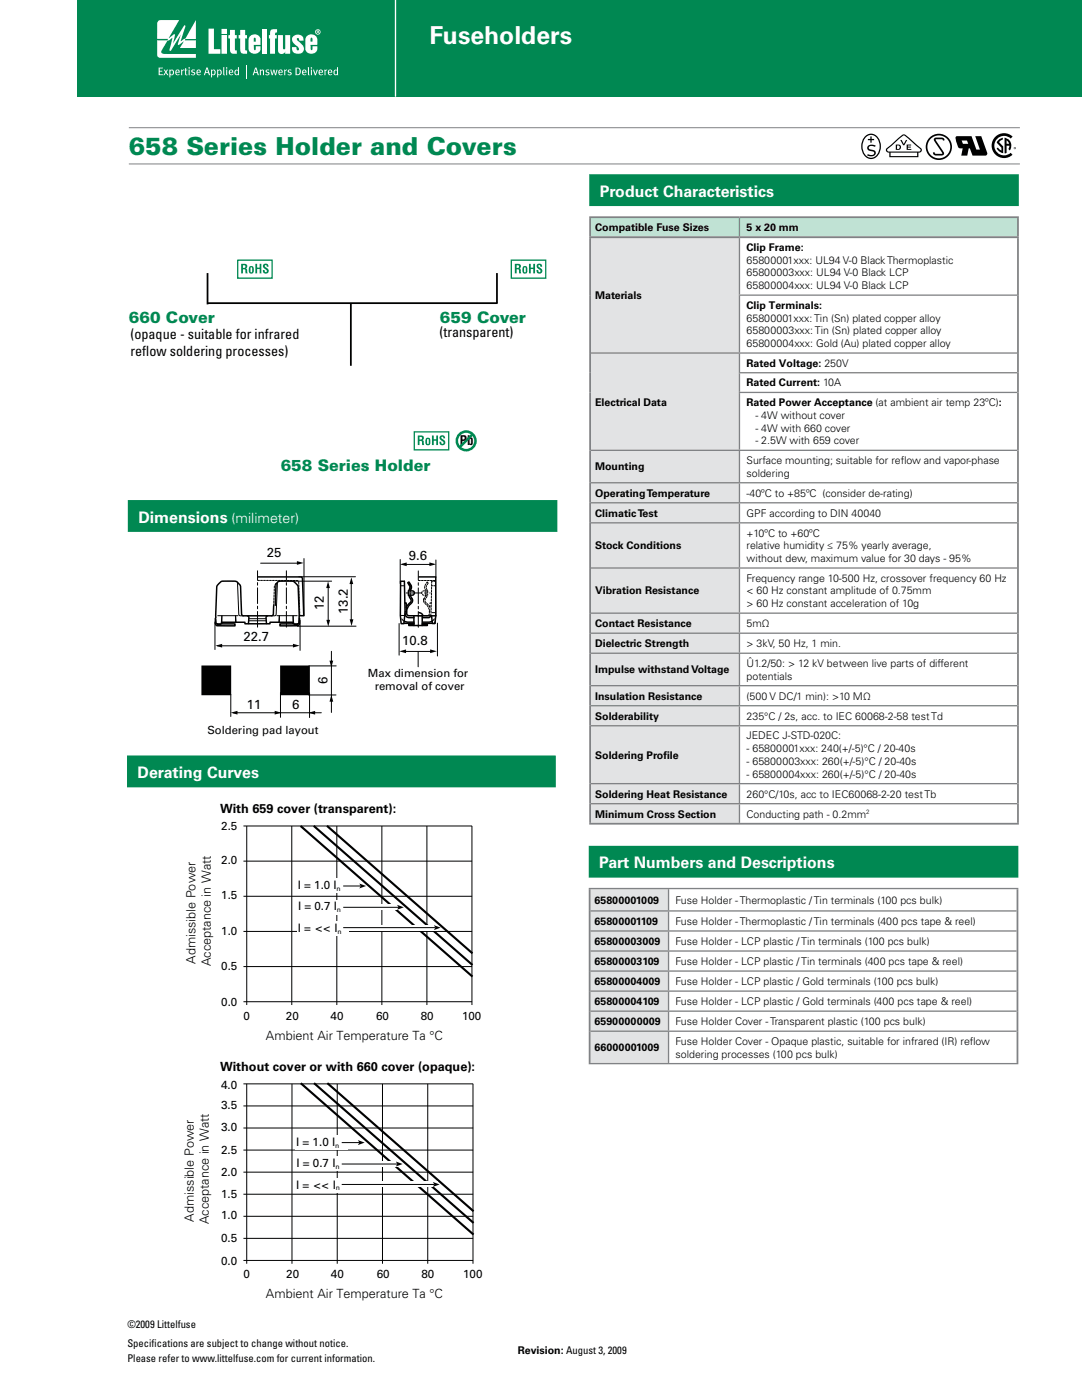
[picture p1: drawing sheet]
<svg xmlns="http://www.w3.org/2000/svg" width="216mm" height="279mm" viewBox="0 0 216 279" stroke-linecap="round" stroke-linejoin="round" font-family="sans-serif">
<path d="M15.4 0h200.5v19.2h-200.5z" fill="#008852"/>
<path d="M78.9 -.1v19.4" fill="none" stroke="#fff" stroke-width=".26"/>
<g fill="#fff">
<path d="M31.6 4.1l.4-.1h3.7l-2 3.6 1-.8 .2 .1-.4 1.8 2.3-3.7 .2 .3-1 3 1-.6 2.1-3.7v3.8h-2.1l-.1 .2h2.2v1.6h-3.2l.8-1.3-1 .7-.2-.2 .6-1.9-2 3.2-.2 .1a1.26 1.26 0 0 1 .2-1.3l.3-1.4-.7 .6h-.3l-1.2 2.1v.3a1.43 1.43 0 0 0 1.5 .3h5.4v.7h-7.2a.58 .58 0 0 1-.5-.5v-3h2l.1-.2h-2.1v-3z"/>
<path d="M41.6 5.7h1.1v4.1h1.3v.9h-2.4z"/>
<path d="M45.9 6h1v1h.3v.7h-.3v2.1v.2l.4 .1v.6a.97 .97 0 0 1-1.4-.5v-2.5h-.3v-.7h.3z"/>
<path d="M47.9 6h1v1h.4v.7h-.4v2.1v.2l.4 .1v.6a.97 .97 0 0 1-1.3-.5l-.1-2.5h-.3v-.7h.3z"/>
<path d="M52.3 5.8h1v4.9h-1z"/>
<path d="M54.1 6l1.2-.2v.7a.36 .36 0 0 0-.4 .1 .36 .36 0 0 0 0 .4h.3v.7h-.3v3h-1v-3h-.2v-.7h.2v-.8z"/>
<path d="M55.5 7h1v2.6l.1 .2 .3-.1v-2.7h1v3.7h-1v-.4a.74 .74 0 0 1-.8 .5 .74 .74 0 0 1-.6-.7z"/>
<path d="M58.5 7.3a1.18 1.18 0 0 1 1.3-.4 1.18 1.18 0 0 1 .8 1.2h-.9v-.4l-.4-.1v.4l.4 .4a1.32 1.32 0 0 1 .7 2 1.26 1.26 0 0 1-1.4 .3 1.26 1.26 0 0 1-.7-1.2l.8-.1 .1 .6h.4a.68 .68 0 0 0-.4-.9l-.5-.4a1.02 1.02 0 0 1-.2-1.4z"/>
<path d="M31.7 13.5h.8v.2h-.6v.4h.5v.2h-.5v.5h.6v.2h-.8z"/>
<path d="M32.7 13.9h.2l.2 .4 .2-.4h.2l-.3 .5 .4 .6h-.2l-.3-.4-.3 .4h-.2l.4-.6z"/>
<path d="M36.1 13.9h.2v.2l.4-.2-.3 .4v.7h-.2z"/>
<path d="M36.9 13.6h.3l-.1 .3h.3v.1h-.3v.7l.1 .2h.2l-.1 .1-.3-.1-.1-.9h-.1z"/>
<path d="M38.2 14l.4-.1h.3l-.1 .2h-.4v.2a.4 .4 0 0 1 .5 .3 .4 .4 0 0 1-.4 .4l-.4-.1 .1-.1a.33 .33 0 0 0 .5-.1l-.5-.4z"/>
<path d="M44.5 13.4h.2l.1 1.6-.2-.1z"/>
<path d="M49.1 13h.1v2.6h-.1z"/>
<path d="M51.8 13.9h.2v.1a.34 .34 0 0 1 .4-.1 .34 .34 0 0 1 .3 .3v.8h-.2v-.8l-.2-.2-.2 .2v.8h-.2z"/>
<path d="M53 14l.4-.1h.3v.2h-.4l-.1 .2a.4 .4 0 0 1 .6 .3 .4 .4 0 0 1-.4 .4l-.5-.1 .1-.1a.33 .33 0 0 0 .6-.1l-.6-.4z"/>
<path d="M53.9 13.9h.2l.2 .9 .2-.9h.3l.2 .9 .2-.9h.2l-.3 1.1h-.2l-.3-.8-.2 .8h-.2z"/>
<path d="M56.7 13.9h.2v.2l.4-.2-.4 .4v.7h-.2z"/>
<path d="M57.5 14l.3-.1h.4l-.1 .2h-.4v.2a.4 .4 0 0 1 .5 .3 .4 .4 0 0 1-.4 .4l-.4-.1v-.1a.33 .33 0 0 0 .6-.1l-.6-.4z"/>
<path d="M61.4 13.4h.2l.1 1.6-.2-.1z"/>
<path d="M62.4 13.9h.3l.2 .9 .3-.9h.2l-.4 1.1h-.2z"/>
<path d="M64.7 13.9h.2v.2l.4-.2-.4 .4v.7h-.2z"/>
<path d="M44.2 5.8h1.1v1h-1.1zM44.2 7h1.1v3.7h-1.1z"/>
<path d="M63 6.4a.41 .41 0 0 0 .8 0 .41 .41 0 0 0-.8 0zM62.9 6.4a.55 .55 0 0 1 1.1 0 .55 .55 0 0 1-1.1 0zM63.3 6.2v.1h.2zM63.2 6.1h.4l-.1 .3 .2 .3-.3-.3-.2 .3z"/>
<path d="M62 7.6v.7h.4v-.6l-.2-.2zM61.2 7.2a1.23 1.23 0 0 1 1.2-.3 1.23 1.23 0 0 1 .9 1v1.1h-1.3v.9h.3l.1-.7h.9a1.23 1.23 0 0 1-.9 1.5 1.23 1.23 0 0 1-1.5-.9v-1.9z"/>
<path d="M50.7 7.6l-.1 .7h.4v-.6l-.2-.2zM49.9 7.2a1.23 1.23 0 0 1 1.2-.3 1.23 1.23 0 0 1 .9 1v1.1h-1.4l.1 .9h.3v-.7h1a1.23 1.23 0 0 1-.9 1.5 1.23 1.23 0 0 1-1.5-.9v-1.9z"/>
<path d="M34 14.2l.1 .6a.38 .38 0 0 0 .4-.3 .38 .38 0 0 0-.4-.4zM33.8 13.9h.2v.1l.1-.1a.52 .52 0 0 1 .6 .6 .52 .52 0 0 1-.7 .4v.5l-.2 .1z"/>
<path d="M35.3 14.1l-.1 .2h.5l-.2-.3zM35.1 14a.46 .46 0 0 1 .6-.1 .46 .46 0 0 1 .2 .6h-.7l.1 .3h.5v.1a.52 .52 0 0 1-.8-.1z"/>
<path d="M37.6 13.9h.2v1.1h-.2zM37.6 13.6a.15 .15 0 0 1 .3 0 .15 .15 0 0 1-.3 0z"/>
<path d="M39.5 14.1l-.1 .2h.5l-.2-.3zM39.3 14a.46 .46 0 0 1 .6-.1 .46 .46 0 0 1 .2 .6h-.7l.2 .3h.4l.1 .1a.52 .52 0 0 1-.9-.1z"/>
<path d="M41.3 13.7l-.2 .7h.4zM41.2 13.5h.2l.5 1.5h-.2l-.1-.4h-.6l-.1 .4h-.2z"/>
<path d="M42.3 14.2l.1 .6a.38 .38 0 0 0 .4-.3 .38 .38 0 0 0-.4-.4zM42.1 13.9h.2v.1l.1-.1a.52 .52 0 0 1 .6 .6 .52 .52 0 0 1-.7 .4v.5l-.2 .1z"/>
<path d="M43.5 14.2l.1 .6a.38 .38 0 0 0 .4-.3 .38 .38 0 0 0-.3-.4zM43.3 13.9h.2v.1l.2-.1a.52 .52 0 0 1 .5 .6 .52 .52 0 0 1-.7 .4v.5l-.2 .1z"/>
<path d="M45.1 13.9h.2v1.1h-.2zM45.1 13.6a.15 .15 0 0 1 .3 0 .15 .15 0 0 1-.3 0z"/>
<path d="M46 14.1l-.1 .2h.4l-.1-.3zM45.8 14a.46 .46 0 0 1 .6-.1 .46 .46 0 0 1 .1 .6h-.6l.1 .3h.4l.1 .1a.52 .52 0 0 1-.8-.1z"/>
<path d="M47.1 14.1l-.1 .6 .2 .2 .3-.2v-.6zM47.5 13.4h.2v1.6l-.2-.1a.54 .54 0 0 1-.8-.3 .54 .54 0 0 1 .4-.7l.4 .1z"/>
<path d="M51 13.7l-.2 .7h.4zM50.9 13.5h.3l.5 1.5h-.3l-.1-.4h-.5l-.2 .4h-.2z"/>
<path d="M55.9 14.1l-.1 .2h.4l-.1-.3zM55.7 14a.46 .46 0 0 1 .5-.1 .46 .46 0 0 1 .2 .6h-.6l.1 .3h.4l.1 .1a.52 .52 0 0 1-.8-.1z"/>
<path d="M59.2 13.7v1.1a.59 .59 0 0 0 .6-.6 .59 .59 0 0 0-.6-.5zM59 13.5a.8 .8 0 0 1 1 .7 .8 .8 0 0 1-1 .8z"/>
<path d="M60.6 14.1l-.1 .2h.5l-.2-.3zM60.4 14a.46 .46 0 0 1 .6-.1 .46 .46 0 0 1 .2 .6h-.7l.1 .3h.5v.1a.52 .52 0 0 1-.8-.1z"/>
<path d="M62 13.9h.2v1.1h-.2zM62 13.6a.15 .15 0 0 1 .3 0 .15 .15 0 0 1-.3 0z"/>
<path d="M63.9 14.1l-.1 .2h.4l-.1-.3zM63.7 14a.46 .46 0 0 1 .6-.1 .46 .46 0 0 1 .2 .6h-.7l.1 .3h.5v.1a.52 .52 0 0 1-.8-.1z"/>
<path d="M65.7 14.1l-.1 .2h.5l-.1-.3zM65.5 14a.46 .46 0 0 1 .6-.1 .46 .46 0 0 1 .2 .6h-.7l.2 .3h.4l.1 .1a.52 .52 0 0 1-.8-.1z"/>
<path d="M66.9 14.1l-.1 .6 .2 .2 .2-.2v-.6zM67.2 13.4h.2l.1 1.6-.2-.1a.54 .54 0 0 1-.8-.3 .54 .54 0 0 1 .4-.7l.3 .1z"/>
</g>
<path d="M190.5 29.6v.9l.1-.3-.1-.1v.2v-.5l.1 .1zM191.9 28l.2 .7h1.1l-.2-.7zM190.8 27.2l-.2 .4 .6 1.7 .2 .3h.7l-.3 1.5h1.2l.3-1.5h.2l.6 1.5h2.5l.4-.3-1.2-3.6h-1.2l.9 2.7h-.7l-.9-2.7z" fill-rule="evenodd" fill="#000"/>
<g fill="none" stroke="#000" stroke-width=".34">
<path d="M188.3 28l-.1-.3-.3-.1a1.45 1.45 0 0 0-1.4 .2l1.7 2.9a2.08 2.08 0 0 1-1.8-.1l-.1-.2"/>
<circle cx="187.3" cy="29.3" r="2.45"/>
</g>
<path d="M117.8 43.4h29.8v4h-29.8zM147.6 43.4h55.5v4h-55.5z" fill="#c0e2d4"/>
<path d="M117.8 47.3h29.8v23.2h-29.8zM117.8 70.5h29.8v19.4h-29.8zM117.8 89.9h29.8v6.4h-29.8zM117.8 96.3h29.8v4h-29.8zM117.8 100.3h29.8v4h-29.8zM117.8 104.3h29.8v9.1h-29.8zM117.8 113.4h29.8v9h-29.8zM117.8 122.4h29.8v4h-29.8zM117.8 126.4h29.8v4h-29.8zM117.8 130.4h29.8v6.4h-29.8zM117.8 136.8h29.8v4h-29.8zM117.8 140.8h29.8v4h-29.8zM117.8 144.8h29.8v11.6h-29.8zM117.8 156.4h29.8v4h-29.8zM117.8 160.4h29.8v4h-29.8z" fill="#e2e3e4"/>
<path d="M117.6 47.3h85.7M117.6 43.4h85.7M117.8 47.5v116.7M117.8 43.5v3.7M203.1 43.5v3.7M203.1 47.5v116.7M117.6 164.4h85.7" fill="none" stroke="#808285" stroke-width=".35"/>
<g fill="none" stroke="#808285" stroke-width=".26">
<path d="M147.4 58.9h55.5M147.6 43.5v3.7M147.6 47.5v11.3M147.6 59v11.3M117.9 70.5h85M147.4 74.4h55.5M147.4 78.3h55.5M147.6 70.6v3.7M147.6 74.5v3.7M147.6 78.5v11.2M117.9 89.9h85M117.9 96.3h85"/>
<path d="M147.6 90v6.2M147.6 96.5v3.7M117.9 100.3h85M117.9 104.3h85M117.9 113.4h85M147.6 100.5v3.7M147.6 104.5v8.7M147.6 113.5v8.7M117.9 122.4h85M117.9 126.4h85M117.9 130.4h85M117.9 136.8h85"/>
<path d="M147.6 122.5v3.7M147.6 126.5v3.7M147.6 130.5v6.2M147.6 137v3.7M117.9 140.8h85M117.9 144.8h85M117.9 156.4h85M147.6 141v3.7M147.6 145v11.3M147.6 156.5v3.8M117.9 160.4h85M147.6 160.5v3.7"/>
</g>
<path d="M25.7 25.5h177.8M25.7 32.7h177.8" fill="none" stroke="#808285" stroke-width=".2"/>
<path d="M117.6 38h85.7M25.5 103h85.7" fill="none" stroke="#008852" stroke-width="6.3" stroke-linecap="butt"/>
<path d="M178.7 28.9v1h.6a.55 .55 0 0 0 .5-.4 .55 .55 0 0 0-.2-.6zM179 29l.5 .1-.1 .6h-.4zM180.9 28.9v1h.9v-.2h-.6v-.3h.6v-.1h-.6v-.3h.6v-.1zM179.6 27.9l.6 1.1h.2l.6-1.1h-.2l-.5 .8-.4-.8zM176.9 29.6a.52 .52 0 0 0-.1 .7 .52 .52 0 0 0 .7 .2v.9h5.8v-.9a.53 .53 0 0 0 .5-.2 .53 .53 0 0 0 0-.7l-2.7-2.3-.7-.5-.8 .5zM177.7 30.5h5.3v.7h-5.3zM177.1 29.8l-.1 .2 .3 .2h6.1l.3-.2-.1-.3-3.2-2.7z" fill-rule="evenodd" fill="#000"/>
<path d="M41.4 54.5v6.3M99.2 54.5v6M41.5 60.5h57.8M70 60.5v12.5" fill="none" stroke="#000" stroke-width=".35"/>
<g fill="#000">
<path d="M199.1 28l1-.5v.3l-.7 .6 .8 .8v1.4a1.89 1.89 0 0 1-1.3-1l.2-.2 .7 .7v-.6l-.9-1zM198.8 27.1a2.48 2.48 0 0 1 3.3 .2l-.4 .3a1.95 1.95 0 0 0-2.7 .1 1.95 1.95 0 0 0 0 2.7 1.95 1.95 0 0 0 2.7 .1l.3 .4a2.48 2.48 0 0 1-3.5-.2 2.48 2.48 0 0 1 .3-3.6z"/>
<path d="M200.9 28l.5 .7h-.5zM200.4 27.5l.1 3.1 .4-.1v-1.4h.5l-.2 .6 .3 .3a1.61 1.61 0 0 0-1.1-2.5z"/>
<path d="M202.4 29.5h.2v.2h-.2zM202.3 29.6a.2 .2 0 0 0 .4 0 .2 .2 0 0 0-.4 0zM202.3 29.6a.22 .22 0 0 1 .4 0 .22 .22 0 0 1-.4 0z"/>
</g>
<g fill="#008852">
<path d="M86.2 86.9h.3v.8h.5v-.8h.4v1.9h-.4v-.8h-.5v.8h-.3z"/>
<path d="M87.8 87.1a.59 .59 0 0 1 .6-.2 .59 .59 0 0 1 .4 .4v.2h-.3l-.2-.3h-.2v.3a.84 .84 0 0 1 .6 1.2 .6 .6 0 0 1-.7 .1 .6 .6 0 0 1-.3-.7h.3l.1 .4h.3l.1-.3-.8-.7z"/>
<path d="M83.7 87.2v.5h.4v-.5zM83.4 86.9l.9 .1a.48 .48 0 0 1 .3 .4 .48 .48 0 0 1-.3 .4l.2 .2 .1 .8h-.4v-.3a.37 .37 0 0 0-.1-.4 .37 .37 0 0 0-.4-.1v.8h-.3z"/>
<path d="M85.3 87.6l-.1 .8 .2 .2 .1-.1v-.8zM85.1 87.4h.6l.1 .2 .1 .9a.5 .5 0 0 1-.5 .4 .5 .5 0 0 1-.5-.4v-.7z"/>
</g>
<path d="M82.7 86.2h6.8v3.6h-6.8z" fill="none" stroke="#008852" stroke-width=".26"/>
<g fill="none" stroke="#008852" stroke-width=".51">
<path d="M94.3 86.6l-2.7 2.7"/>
<circle cx="93" cy="88" r="1.86"/>
</g>
<g fill="#008852">
<path d="M51 52.7h.3v.7h.5v-.7h.4v1.9h-.4v-.9h-.5v.9h-.3z"/>
<path d="M52.5 52.8a.59 .59 0 0 1 .6-.2 .59 .59 0 0 1 .5 .5v.1h-.4l-.2-.3h-.1v.3a.84 .84 0 0 1 .6 1.3 .6 .6 0 0 1-.8 .1 .6 .6 0 0 1-.2-.7h.3l.1 .4h.3v-.3l-.7-.7z"/>
<path d="M48.5 52.9v.6l.4-.1v-.4zM48.1 52.7h1a.48 .48 0 0 1 .2 .4 .48 .48 0 0 1-.3 .5l.3 .2 .1 .8h-.4v-.4a.37 .37 0 0 0-.1-.4 .37 .37 0 0 0-.4-.1v.9h-.4z"/>
<path d="M50 53.4v.7l.1 .2h.2v-.9zM49.9 53.1h.5l.2 .2v.9a.5 .5 0 0 1-.5 .4 .5 .5 0 0 1-.4-.4v-.6z"/>
</g>
<path d="M47.4 51.9h6.9v3.6h-6.9z" fill="none" stroke="#008852" stroke-width=".26"/>
<g fill="#008852">
<path d="M105.6 52.7h.3v.7h.5v-.7h.4v1.9h-.4v-.9h-.5v.9h-.3z"/>
<path d="M107.1 52.8a.59 .59 0 0 1 .6-.2 .59 .59 0 0 1 .5 .5v.1h-.4l-.2-.3h-.1v.3a.84 .84 0 0 1 .6 1.3 .6 .6 0 0 1-.8 .1 .6 .6 0 0 1-.2-.7h.3l.1 .4h.3v-.3l-.7-.7z"/>
<path d="M103.1 52.9v.6l.4-.1v-.4zM102.7 52.7h1a.48 .48 0 0 1 .2 .4 .48 .48 0 0 1-.3 .5l.3 .2 .1 .8h-.4v-.4a.37 .37 0 0 0-.1-.4 .37 .37 0 0 0-.4-.1v.9h-.4z"/>
<path d="M104.6 53.4v.7l.1 .2h.2v-.9zM104.5 53.1h.5l.2 .2v.9a.5 .5 0 0 1-.5 .4 .5 .5 0 0 1-.4-.4v-.6z"/>
</g>
<path d="M102 51.9h6.9v3.6h-6.9z" fill="none" stroke="#008852" stroke-width=".26"/>
<path d="M81 118.3h4.8M51.4 125.2v-11.3M57.1 125.2v-11.3M83.5 125.2v-11.3" fill="none" stroke="#010101" stroke-width=".2" stroke-dasharray="3.1 .5 .5 .5"/>
<g fill="none" stroke="#010101" stroke-width=".3">
<path d="M51.5 115.1l8.7 .1a1.3 1.3 0 0 1 .2 1.3l.2 6.4h-.8M81.5 117.9l.9 .1a.43 .43 0 0 1 .3 .4 .43 .43 0 0 1-.4 .4h-.8zM81.6 118.8l.3 .7a.59 .59 0 0 1-.3 .9l-.6 .8M81.6 117.8l.2-.6-.4-.9 .2-.2a1.43 1.43 0 0 1 .5 1.2l-.2 .5M81.9 118.8a1.43 1.43 0 0 1 .3 1.5 2.13 2.13 0 0 0-1 2.4l.4 .2h1.9M83.6 115.1h3.4v7.8h-3.5M49.4 122.9a.42 .42 0 0 1 .2 .6v.9M53.4 122.9l-.3 .3 .1 1.2M54.6 120.9l-.1 1.6-.3 .4h-5.8a1.37 1.37 0 0 1-.2-1.4l-.2-3.6a1.69 1.69 0 0 0-2.1-1.9h-.7a1.74 1.74 0 0 0-2 2.1l-.1 5.1-.1 .2v1l.1 .4 .2 .1h3.6v-.4h-2.8l.1-.3h4.7v.3h2.5M54.9 120.8l.2-4.3 .3-.3a7.7 7.7 0 0 1 3.3-.1l.8 1 .2 6.1 .1 .2v1l-.2 .4-.2 .1h-3.5v-.4h2.7l-.1-.3h-4.6v.3h-2.6M80.6 124.4h2M80.7 123.9a2.78 2.78 0 0 0 1.9 .3"/>
<path d="M80.8 120.3h.3v1.8h-.2M80.8 122.3l-.2 2.2h-.6l-.1-1.7v-6.8h.8l.1 6.3a.82 .82 0 0 0 .9 1h.9M82.6 122.9v1.9M82.6 124.6h-1v.2h1.9M83.5 122.3a.88 .88 0 0 1 .9 .5M84.2 124.6h1.1v.2h-1.9M84.2 122.9v1.9M84.3 124.4h2M86 122.9l-.3 .3-1.4 .1M86.3 123.9a2.78 2.78 0 0 1-2 .3M87 122.8l-.2 1.6h-.5l-.2-1.5"/>
</g>
<g fill="none" stroke="#010101" stroke-width=".2">
<path d="M47.4 116.4l.2 6.2 .4 .3h.6M52 112.4h7.3M55.4 116.4l-.3 6.2-.3 .3h-.7M58.4 116h7.8M59.6 115.1h11.3M60.7 111.5v11.4M65.5 116.8v7.4M70.1 116.3v7.5M79.9 111.7v4.8M79.9 116.9h.8M80.2 112.6h6.3M82.1 119.4l.2 .4"/>
<path d="M84.7 119.4l-.2 .4M86.9 116l.1 6.8-.2 1.7h-.5M87 111.8v3.4M42.9 124.1v5.5M43.1 123.5l.1 1M43.4 128.9h15.2M43.4 122.9h4.1M44.1 124.5h-.9l.9 .1M44.3 122.9l-.1 1.2M44.3 122.9v1.2M47 122.9v1.2M47 122.9l.1 1.2"/>
<path d="M53.1 123.5h-3.4M53.1 123.9h-3.5M55.2 122.9h4.1M55.7 122.9l-.1 1.2M55.8 122.9v1.2M58.5 122.9v1.2M58.5 122.9l.1 1.2M58.7 124.5h.9l-1 .1M59.3 125h11.7M59.6 123.4v1.1M59.9 123.8v6M79.6 124.4v6.4"/>
<path d="M79.9 122.8h.9M80.2 123.5l.4 .5M80.4 130h6M80.6 124.4h2M86.2 122.3h.7M86.7 123.5l-.5 .5M87.3 124.4v6.5"/>
</g>
<g fill="none" stroke="#010101" stroke-width=".2" stroke-dasharray=".4 .2 .4 .2">
<path d="M51.4 115.8l6.8 .1a1.44 1.44 0 0 1 1.3 .1l.3 6.8M81.9 118.8v-.9M83.5 115.9h3.4M84.9 118.8a1.43 1.43 0 0 0-.2 1.5 2.13 2.13 0 0 1 .9 2.4l-.4 .2h-1.8M85 118.8v-.9M85.2 117.8l-.2-.6 .5-.9-.3-.2a1.43 1.43 0 0 0-.5 1.2l.2 .5M85.3 117.9v.9M85.3 117.9l-.9 .1a.43 .43 0 0 0-.2 .4 .43 .43 0 0 0 .3 .4h.8M86.9 116.9h-.8M86.9 116h-.8M54.6 120.9l.1-3.9 .4-.5M85.8 121.2l-.6-.8a.71 .71 0 0 1-.1-1.2l.1-.4"/>
<path d="M85.9 122.9l.1-.6 .1-6.3"/>
</g>
<path d="M86.1 120.3h-.3v1.8h.2" fill="none" stroke="#010101" stroke-width=".2" stroke-dasharray=".4 .4 .4 .5"/>
<g fill="#010101">
<path d="M65.5 116l.3 1.4h-.7z"/>
<path d="M65.1 123.7h.8l-.4 1.3z"/>
<path d="M43 128.9l1.3-.4v.7z"/>
<path d="M70.1 115.2l.4 1.4h-.8z"/>
<path d="M69.8 123.6h.7l-.4 1.3z"/>
<path d="M58.5 128.5l1.3 .4-1.3 .3z"/>
<path d="M79.7 130l1.3-.4v.8z"/>
<path d="M85.8 129.6l1.4 .4-1.4 .3z"/>
<path d="M59.2 112l1.4 .4-1.4 .3z"/>
<path d="M85.7 112.2l1.3 .4-1.3 .4z"/>
<path d="M79.8 112.6l1.4-.3v.7z"/>
<path d="M56.1 133h5.5v5.6h-5.5z"/>
</g>
<path d="M56.1 133h5.5v5.6h-5.5z" fill="none" stroke="#010101" stroke-width=".37"/>
<path d="M40.4 133h5.5v5.6h-5.5z" fill="#010101"/>
<path d="M40.4 133h5.5v5.6h-5.5z" fill="none" stroke="#010101" stroke-width=".37"/>
<path d="M46.1 138.6v4.4M56 138.2v5M61.6 138.7h5.4M61.6 132.9h5.5M61.8 138.2v5M66.1 130v12.2M46.6 142.2h17.5" fill="none" stroke="#010101" stroke-width=".2"/>
<g fill="#010101">
<path d="M46 142.2l1.4-.3v.7z"/>
<path d="M61.5 142.2l1.4-.3v.7z"/>
<path d="M54.8 141.9l1.4 .3-1.4 .4z"/>
<path d="M65.7 131.8h.8l-.4 1.4z"/>
<path d="M66.1 138.7l.4 1.3h-.7z"/>
</g>
<path d="M83.4 130.1v3M48.6 171.9h45.6M48.6 178.9h45.6M48.6 164.8h45.6v35.8M49.2 164.8v35.8M58.2 164.8v35.8M67.2 164.8v35.8M76.2 164.8v35.8M85.2 164.8v35.8M48.6 185.9h45.6M48.6 192.9h45.6M48.6 199.9h45.6" fill="none" stroke="#010101" stroke-width=".2"/>
<path d="M25.3 154h85.6" fill="none" stroke="#008852" stroke-width="6.3" stroke-linecap="butt"/>
<path d="M60 164.8l34.3 30.1M62.6 164.8l31.7 27.8M65.2 164.8l29.1 25.5" fill="none" stroke="#010101" stroke-width=".43"/>
<g fill="#fff">
<path d="M59.2 183.8h10.3v3h-10.3z"/>
<path d="M68.4 184.6h19v1.1h-19z"/>
</g>
<path d="M86.9 185.1h-18.4" fill="none" stroke="#010101" stroke-width=".2"/>
<path d="M86.6 184.6l1.3 .5-1.3 .5 .3-.5z" fill="#010101"/>
<g fill="#fff">
<path d="M59.3 179.6h10.3v2.9h-10.3z"/>
<path d="M68.4 180.5h11.6v1.2h-11.6z"/>
</g>
<path d="M68.5 181.1h11.3" fill="none" stroke="#010101" stroke-width=".2"/>
<path d="M79.2 180.6l1.4 .5-1.4 .5 .3-.5z" fill="#010101"/>
<g fill="#fff">
<path d="M59.2 175.3h10.4v3h-10.4z"/>
<path d="M68.5 176.2h3.9v1.2h-3.9z"/>
</g>
<path d="M68.5 176.8h3.8" fill="none" stroke="#010101" stroke-width=".2"/>
<path d="M71.7 176.3l1.3 .5-1.3 .5 .3-.5z" fill="#010101"/>
<path d="M60 216.2l34.5 30.2M62.7 216.2l31.8 27.9M65.3 216.2l29.2 25.5" fill="none" stroke="#010101" stroke-width=".43"/>
<g fill="none" stroke="#010101" stroke-width=".2">
<path d="M48.6 216.3h45.8M49.2 216.3v35.9M58.3 216.3v35.9M67.3 216.3v35.9M76.3 216.3v35.9M85.4 216.3v35.9M94.4 216.3v35.9M48.6 220.7h45.8M48.6 225.1h45.8M48.6 229.5h45.8M48.6 233.9h45.8M48.6 238.3h45.8"/>
<path d="M48.6 242.7h45.8M48.6 247.1h45.8M48.6 251.5h45.8"/>
</g>
<g fill="#fff">
<path d="M58.9 235.1h10.3v2.9h-10.3z"/>
<path d="M68 235.8h19.2v1.2h-19.2z"/>
</g>
<path d="M86.7 236.4h-18.5" fill="none" stroke="#010101" stroke-width=".2"/>
<path d="M86.4 235.9l1.3 .5-1.3 .5 .3-.5z" fill="#010101"/>
<g fill="#fff">
<path d="M58.9 230.8h10.4v2.9h-10.4z"/>
<path d="M68.1 231.7h11.8v1.2h-11.8z"/>
</g>
<path d="M68.2 232.3h11.4" fill="none" stroke="#010101" stroke-width=".2"/>
<path d="M79 231.8l1.3 .5-1.3 .5 .3-.5z" fill="#010101"/>
<g fill="#fff">
<path d="M58.9 226.5h10.4v3h-10.4z"/>
<path d="M68.2 227.4h3.9v1.2h-3.9z"/>
</g>
<path d="M72 228h-3.8" fill="none" stroke="#010101" stroke-width=".2"/>
<path d="M71.4 227.5l1.4 .5-1.4 .5 .3-.5z" fill="#010101"/>
<path d="M117.7 177.3h15.7v4.5h-15.7zM117.7 181.8h15.7v4h-15.7zM117.7 185.8h15.7v4h-15.7zM117.7 189.8h15.7v4h-15.7zM117.7 193.8h15.7v4h-15.7zM117.7 197.8h15.7v4h-15.7zM117.7 201.8h15.7v4h-15.7zM117.7 205.8h15.7v6.5h-15.7z" fill="#e2e3e4"/>
<g fill="none" stroke="#808285" stroke-width=".26">
<path d="M117.5 177.3h85.7M133.4 177.5v4.2M117.8 181.8h85M117.8 185.8h85M117.8 189.8h85M117.8 193.8h85M117.8 197.8h85M133.4 181.9v3.8M133.4 185.9v3.8M133.4 189.9v3.8M133.4 193.9v3.8M133.4 197.9v3.8"/>
<path d="M117.5 212.3h85.7M117.8 201.8h85M117.8 205.8h85M133.4 201.9v3.8M133.4 205.9v6.2"/>
</g>
<path d="M117.7 177.5v34.6M203 177.5v34.6" fill="none" stroke="#808285" stroke-width=".35"/>
<path d="M117.5 172h85.7" fill="none" stroke="#008852" stroke-width="6.3" stroke-linecap="butt"/>
<path d="M172.9 27.1a1.73 1.73 0 0 1 2.7 1.5 2.4 2.4 0 0 1-1.8 3 2.53 2.53 0 0 1-1.3-4.1zM173.2 27.9h1.2M173.8 27.2v1.3" fill="none" stroke="#000" stroke-width=".25"/>
<path d="M173.1 29.2a1.38 1.38 0 0 1 1.6-.1l-.1 .2a.95 .95 0 0 0-1.3 .2 .88 .88 0 0 0 1 .4 .66 .66 0 0 1 .4 .9 .66 .66 0 0 1-.8 .4l-.9-.2 .2-.2a.73 .73 0 0 0 1.2-.4l-.4-.2a.75 .75 0 0 1-.7-.2 .75 .75 0 0 1-.2-.8z" fill="#000"/>
<text font-size="4.9" fill="#fff" x="85.7" y="8.8">Fuseholders</text>
<text font-size="4.9" fill="#008852" x="25.7" y="30.9">658 Series Holder and Covers</text>
<g font-size="3.2" fill="#fff">
<text x="119.7" y="39.3">Product Characteristics</text>
<text x="27.6" y="104.3">Dimensions</text>
<text x="27.5" y="155.3">Derating Curves</text>
<text x="119.6" y="173.3">Part Numbers and Descriptions</text>
</g>
<g font-size="3.2" fill="#008852">
<text x="25.7" y="64.5">660 Cover</text>
<text x="87.8" y="64.5">659 Cover</text>
<text x="56" y="93.9">658 Series Holder</text>
</g>
<g font-size="2.8">
<text x="26" y="67.6">(opaque - suitable for infrared</text>
<text x="26" y="71">ref</text>
<text x="28.4" y="71">low soldering processes)</text>
<text x="87.7" y="67.3">(transparent)</text>
</g>
<text font-size="2.8" fill="#fff" x="46.2" y="104.3">(milimeter)</text>
<text font-size="2.6" x="91.8" y="88.9">Pb</text>
<g font-size="2.6" fill="#010101">
<text x="53.2" y="111.2">25</text>
<text x="81.6" y="111.8">9.6</text>
<text x="64.6" y="121.8" transform="rotate(-90 64.6 121.8)">12</text>
<text x="69.4" y="122.5" transform="rotate(-90 69.4 122.5)">13.2</text>
<text x="48.6" y="128">22.7</text>
<text x="80.2" y="128.8">10.8</text>
<text x="65.3" y="136.6" transform="rotate(-90 65.3 136.6)">6</text>
<text x="49.3" y="141.4">11</text>
<text x="58.3" y="141.4">6</text>
</g>
<g font-size="2.5" fill="#010101">
<text x="43.9" y="162.3">With 659 cover (transparent):</text>
<text x="39" y="192.4" transform="rotate(-90 39 192.4)">Admissible Power</text>
<text x="42.1" y="192.8" transform="rotate(-90 42.1 192.8)">Acceptance in Watt</text>
<text x="53.1" y="207.5">Ambient Air Temperature Ta °C</text>
<text x="43.9" y="213.8">Without cover or with 660 cover (opaque):</text>
<text x="38.7" y="243.8" transform="rotate(-90 38.7 243.8)">Admissible Power</text>
<text x="41.7" y="244.3" transform="rotate(-90 41.7 244.3)">Acceptance in Watt</text>
<text x="53.1" y="259">Ambient Air Temperature Ta °C</text>
</g>
<g font-size="2.3" fill="#010101">
<text x="44.1" y="165.7">2.5</text>
<text x="44.1" y="172.5">2.0</text>
<text x="44.1" y="179.4">1.5</text>
<text x="59.4" y="177.4">I = 1.0 I</text>
<text x="59.4" y="185.9">I = &lt;&lt; I</text>
<text x="59.5" y="181.7">I = 0.7 I</text>
<text x="44.1" y="186.6">1.0</text>
<text x="44.1" y="193.5">0.5</text>
<text x="44.1" y="200.7">0.0</text>
<text x="48.6" y="203.6">0</text>
<text x="57.1" y="203.6">20</text>
<text x="66" y="203.6">40</text>
<text x="75" y="203.6">60</text>
<text x="83.9" y="203.6">80</text>
<text x="92.2" y="203.6">100</text>
<text x="44.1" y="217.2">4.0</text>
<text x="44.1" y="221.3">3.5</text>
<text x="44.1" y="225.8">3.0</text>
<text x="44.1" y="230.3">2.5</text>
<text x="59.1" y="228.6">I = 1.0 I</text>
<text x="59.1" y="232.9">I = 0.7 I</text>
<text x="44.1" y="239">1.5</text>
<text x="44.1" y="234.7">2.0</text>
<text x="59.1" y="237.2">I = &lt;&lt; I</text>
<text x="44.1" y="243.3">1.0</text>
<text x="44.1" y="247.9">0.5</text>
<text x="44.1" y="252.4">0.0</text>
<text x="48.6" y="255.1">0</text>
<text x="57.1" y="255.1">20</text>
<text x="66" y="255.1">40</text>
<text x="75.2" y="255.1">60</text>
<text x="84.1" y="255.1">80</text>
<text x="92.4" y="255.1">100</text>
</g>
<g font-size="2.2" fill="#010101">
<text x="73.4" y="135.1">Max dimension for</text>
<text x="74.8" y="137.8">removal of cover</text>
<text x="41.4" y="146.4">Soldering pad layout</text>
</g>
<g font-size="2.1">
<text x="118.8" y="46.1">Compatible Fuse Sizes</text>
<text x="149" y="46.1">5 x 20 mm</text>
<text x="149" y="50.1">Clip Frame:</text>
<text x="149" y="52.6">65800001xxx: UL94 V-0 Black Thermoplastic</text>
<text x="118.8" y="59.7">Materials</text>
<text x="149" y="55.2">65800003xxx: UL94 V-0 Black LCP</text>
<text x="149" y="57.7">65800004xxx: UL94 V-0 Black LCP</text>
<text x="149" y="61.6">Clip Terminals:</text>
<text x="149" y="64.2">65800001xxx: Tin (Sn) plated copper alloy</text>
<text x="149" y="66.7">65800003xxx: Tin (Sn) plated copper alloy</text>
<text x="149" y="69.3">65800004xxx: Gold (Au) plated copper alloy</text>
<text x="149" y="73.2">Rated Voltage: 250V</text>
<text x="149" y="77.1">Rated Current: 10A</text>
<text x="118.8" y="80.9">Electrical Data</text>
<text x="149" y="81.1">Rated Power Acceptance (at ambient air temp 23ºC):</text>
<text x="150.7" y="83.6">- 4W without cover</text>
<text x="150.7" y="86.1">- 4W with 660 cover</text>
<text x="150.7" y="88.7">- 2.5W with 659 cover</text>
<text x="118.8" y="93.9">Mounting</text>
<text x="149" y="92.6">Surface mounting; suitable for ref</text>
<text x="149" y="95.1">soldering</text>
<text x="179.7" y="92.6">low and vapor-phase</text>
<text x="118.8" y="99.1">Operating Temperature</text>
<text x="149" y="99.1">-40ºC to +85ºC (consider de-rating)</text>
<text x="118.8" y="103.1">Climatic Test</text>
<text x="149" y="103.1">GPF according to DIN 40040</text>
<text x="149" y="107.1">+10ºC to +60ºC</text>
<text x="118.8" y="109.6">Stock Conditions</text>
<text x="149" y="109.6">relative humidity ≤ 75% yearly average,</text>
<text x="149" y="112.2">without dew, maximum value for 30 days - 95%</text>
<text x="118.8" y="118.6">Vibration Resistance</text>
<text x="149" y="116.1">Frequency range 10-500 Hz, crossover frequency 60 Hz</text>
<text x="149" y="118.6">&lt; 60 Hz constant amplitude of 0.75mm</text>
<text x="118.8" y="125.1">Contact Resistance</text>
<text x="149" y="121.2">&gt; 60 Hz constant acceleration of 10g</text>
<text x="149" y="125.1">5mΩ</text>
<text x="118.8" y="129.1">Dielectric Strength</text>
<text x="149" y="129.1">&gt; 3kV, 50 Hz, 1 min.</text>
<text x="118.8" y="134.4">Impulse withstand Voltage</text>
<text x="149" y="133.1">Û1.2/50: &gt; 12 kV between live parts of different</text>
<text x="149" y="135.6">potentials</text>
<text x="118.8" y="139.6">Insulation Resistance</text>
<text x="118.8" y="143.6">Solderability</text>
<text x="149" y="139.6">(500 V DC/1 min): &gt;10 MΩ</text>
<text x="149" y="143.6">235°C / 2s, acc. to IEC 60068-2-58 test Td</text>
<text x="149" y="147.6">JEDEC J-STD-020C:</text>
<text x="118.8" y="151.4">Soldering Prof</text>
<text x="132.4" y="151.4">ile</text>
<text x="149" y="150.1">- 65800001xxx: 240(+/-5)°C / 20-40s</text>
<text x="149" y="152.7">- 65800003xxx: 260(+/-5)°C / 20-40s</text>
<text x="149" y="155.2">- 65800004xxx: 260(+/-5)°C / 20-40s</text>
<text x="118.8" y="159.2">Soldering Heat Resistance</text>
<text x="149" y="159.2">260°C/10s, acc to IEC60068-2-20 test Tb</text>
<text x="118.8" y="163.2">Minimum Cross Section</text>
<text x="149" y="163.2">Conducting path - 0.2mm</text>
<text x="118.7" y="180.3">65800001009</text>
<text x="118.7" y="184.6">65800001109</text>
<text x="134.8" y="180.3">Fuse Holder - Thermoplastic / Tin terminals (100 pcs bulk)</text>
<text x="134.8" y="184.6">Fuse Holder - Thermoplastic / Tin terminals (400 pcs tape &amp; reel)</text>
<text x="118.7" y="188.6">65800003009</text>
<text x="134.8" y="188.6">Fuse Holder - LCP plastic / Tin terminals (100 pcs bulk)</text>
<text x="118.7" y="192.6">65800003109</text>
<text x="118.7" y="196.6">65800004009</text>
<text x="134.8" y="192.6">Fuse Holder - LCP plastic / Tin terminals (400 pcs tape &amp; reel)</text>
<text x="134.8" y="196.6">Fuse Holder - LCP plastic / Gold terminals (100 pcs bulk)</text>
<text x="118.7" y="200.6">65800004109</text>
<text x="134.8" y="200.6">Fuse Holder - LCP plastic / Gold terminals (400 pcs tape &amp; reel)</text>
<text x="118.7" y="204.6">65900000009</text>
<text x="118.7" y="209.8">66000001009</text>
<text x="134.8" y="204.6">Fuse Holder Cover - Transparent plastic (100 pcs bulk)</text>
<text x="134.8" y="208.5">Fuse Holder Cover - Opaque plastic, suitable for infrared (IR) ref</text>
<text x="193.5" y="208.5">low</text>
<text x="134.8" y="211.1">soldering processes (100 pcs bulk)</text>
<text x="25.4" y="265">©2009 Littelfuse</text>
<text x="25.4" y="268.9">Specif</text>
<text x="30.2" y="268.9">ications are subject to change without notice.</text>
<text x="25.4" y="271.7">Please refer to www.littelfuse.com for current information.</text>
<text x="103.3" y="270.2">Revision: August 3, 2009</text>
</g>
<g font-size="1.4" fill="#010101">
<text x="67.2" y="177.8">n</text>
<text x="67.2" y="182.1">n</text>
<text x="67.3" y="186.3">n</text>
<text x="66.9" y="229">n</text>
<text x="66.9" y="233.3">n</text>
<text x="67" y="237.6">n</text>
</g>
<text font-size="1.2" x="172.8" y="162.5">2</text>
</svg>
